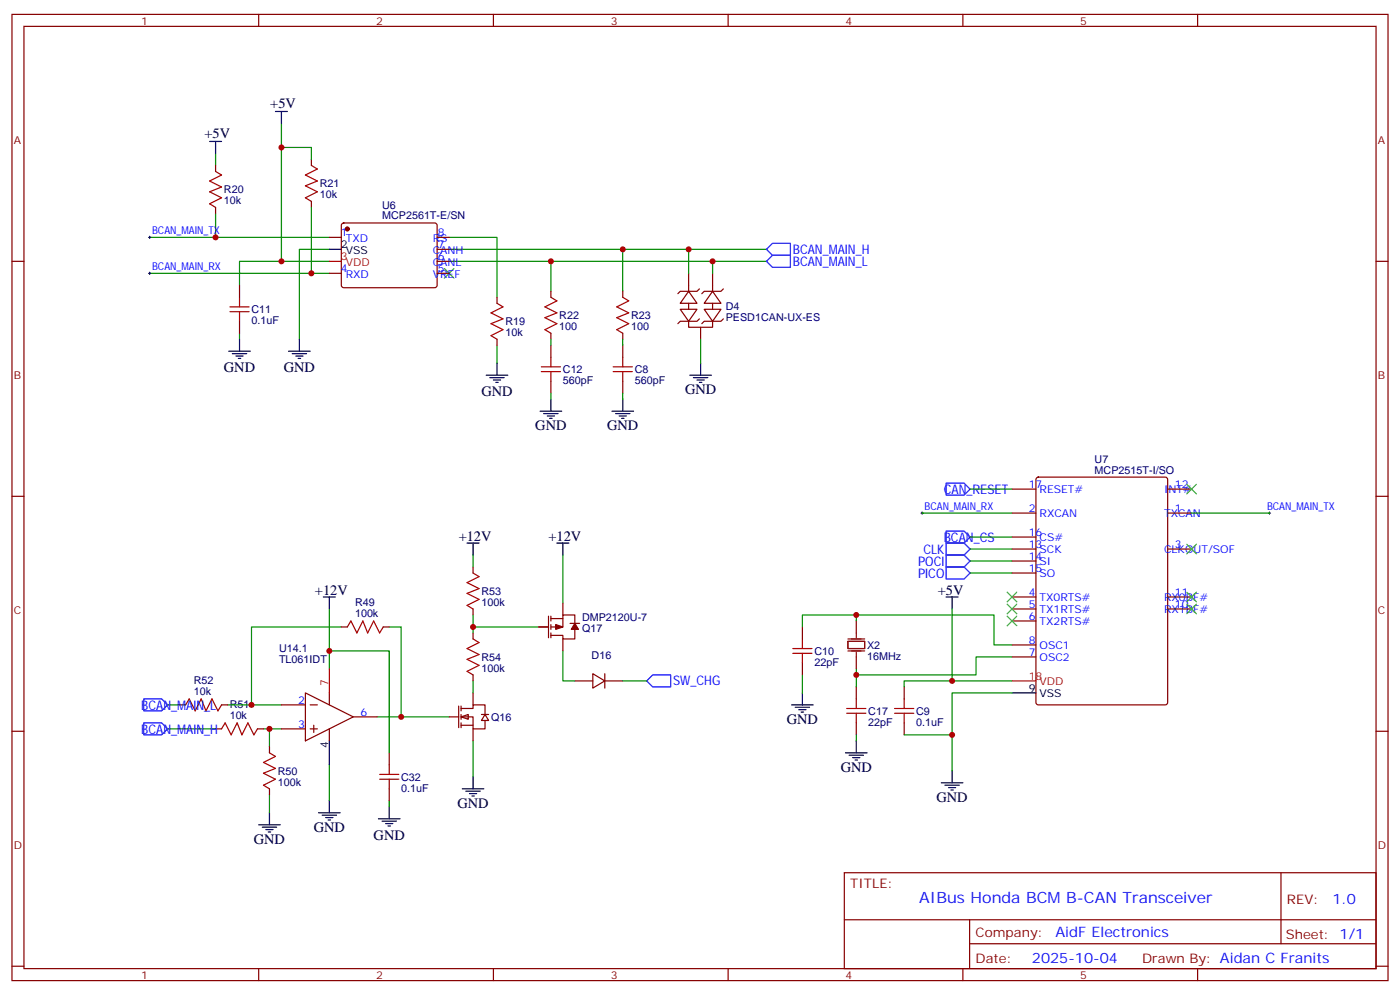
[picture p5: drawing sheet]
<svg xmlns="http://www.w3.org/2000/svg" width="412mm" height="293mm" viewBox="0 0 412 293" stroke-linecap="round" stroke-linejoin="round" font-family="sans-serif">
<g fill="none" stroke="#870000" stroke-width=".35">
<path d="M3.5 4.2h405.4v284.4h-405.4zM7.1 7.8h398.2v277.2h-398.2zM76.2 4.2v3.6M145.3 4.2v3.6M214.5 4.2v3.6M283.6 4.2v3.6M352.8 4.2v3.6M63.5 48.7v1.7M91.7 46.9v1.8M91.7 59.3v1.7M3.5 76.9h3.6M63.5 61v1.8"/>
<path d="M97 69.8h3.5M100.8 65.8l.4-.2 27.1 .1 .5 .6-.1 17.9-.6 .5-27.1-.1-.5-.6v-17.7zM128.8 76.9h3.5M128.8 69.8h3.5M128.8 73.4h3.5M405.3 76.9h3.6M70.6 84v3.5M70.6 94.5v3.6M97 80.4h3.5M128.8 80.4h3.5M146.4 87.5v1.8M146.4 99.8v1.8"/>
<path d="M162.3 85.7v1.8M162.3 98.1v1.7M183.4 85.7v1.8M183.4 98.1v1.7M200.4 91h4.9l-2.5 3.5zM202.8 85.7l2.5 3.6h-4.9zM202.8 94.5v1.8h7.1v-1.8M202.8 80.4v5.3M202.8 89.3v1.7M206 93.8l-.7 .7h-4.9l-.7 .7M206 85l-.7 .7h-4.9l-.7 .7M206.4 96.3v3.5"/>
<path d="M207.4 91h5l-2.5 3.5zM209.9 85.7l2.5 3.6h-5zM209.9 80.4v5.3M209.9 89.3v1.7M213.1 85l-.7 .7h-5l-.7 .7M213.1 93.8l-.7 .7h-5l-.7 .7M162.3 101.6v3.5M162.3 112.2v3.5M183.4 101.6v3.5M183.4 112.2v3.5M3.5 146.1h3.6M298.1 151h7.1"/>
<path d="M298.1 143.9h7.1M298.1 158h7.1M305.4 140.6l.5-.2h37.4l.6 .4 .1 65.9-.5 .7h-37.6l-.7-.4v-65.9zM344 151h7M344 143.9h7M405.3 146.1h3.6M165.8 177.4v3.6M298.1 161.6h7.1M298.1 175.7h7.1M298.1 179.2h7.1M298.1 165.1h7.1M298.1 168.6h7.1"/>
<path d="M344 161.6h7M344 175.7h7M344 179.2h7M158.7 184.5h2.9M161.6 181.3v6.4M162.3 181.3v1.4M162.3 183.8v1.4M162.3 186.3v1.4M162.3 182h3.5M165.8 188v3.6M167.9 183.4h2.8M169.3 183.4v-2.4h-3.5v3.5h-3.5"/>
<path d="M169.3 185.2v2.8h-3.5v-1h-3.5M174.6 198.3l3.6 2.1-3.6 2.1zM178.2 198.3v4.2M236.4 184.5v3.5M236.4 195.1v3.5M252.2 182.7v3.6M252.2 193.3v3.5M298.1 182.7h7.1M298.1 193.3h7.1M298.1 189.8h7.1M3.5 215.2h3.6M169.3 200.4h5.3"/>
<path d="M178.2 200.4h5.2M252.2 202.1v3.6M252.2 212.7v3.6M266.3 202.1v3.6M266.3 212.7v3.6M405.3 215.2h3.6M248.7 256.8h156.6v28.2h-156.6zM377.3 256.8v20.9M248.7 270.7h156.5M285.6 277.7h119.6M285.6 270.7v14.1M3.5 284.3h3.6"/>
<path d="M76.2 285v3.6M145.3 285v3.6M214.5 285v3.6M283.6 285v3.6M352.8 285v3.6M405.3 284.3h3.6"/>
</g>
<g fill="none" stroke="#008700" stroke-width=".35">
<path d="M82.9 36.3v40.6h14.1M63.5 45.2v3.5M82.9 43.4h8.8v3.5M44.1 69.8h52.9M63.5 62.8v7M82.9 76.9h-12.3v7.1M91.7 61v19.4M97 73.4h-8.8v26.4M132.3 69.8h14.1v17.7M132.3 76.9h93.5M132.3 73.4h93.5M162.3 76.9v8.8"/>
<path d="M183.4 73.4v12.3M202.8 73.4v7M209.9 76.9v3.5M44.1 80.4h52.9M70.6 98.1v1.7M162.3 99.8v1.8M183.4 99.8v1.8M206.4 99.8v7.1M146.4 101.6v5.3M162.3 115.7v1.8M183.4 115.7v1.8M271.6 151h26.5"/>
<path d="M285.8 143.9h12.3M285.8 158h12.3M351 151h22.9M139.3 163.3v3.6M165.8 163.3v14.1M280.5 179.2v21.2h17.6M285.8 168.6h12.3M285.8 165.1h12.3M285.8 161.6h12.3M139.3 184.5h19.4M139.3 181v5.3M165.8 191.6v8.8h3.5"/>
<path d="M236.4 198.6v5.3M252.2 182.7v-1.7h40.6v8.8h5.3M252.2 181h-15.8v3.5M252.2 196.8v1.8M298.1 193.3h-10.6v5.3h-35.3v3.5M118.2 211h14.1M139.3 200.4v3.5M139.3 218v10.6M252.2 216.3v1.7M266.3 216.3h14.2M280.5 200.4h-14.2v1.7M298.1 203.9h-17.6v22.9"/>
</g>
<g fill="none" stroke="#000" stroke-width=".35">
<path d="M81.1 32.8h3.6M82.9 32.8v3.5M61.7 41.6h3.6M63.5 41.6v3.6M97 73.4h3.5M70.6 99.8v3.6M88.2 99.8v3.6M67.4 103.4h6.3M68.4 104.1h4.3M69.5 104.8h2.1M70.2 105.5h.7M85 103.4h6.4"/>
<path d="M86.1 104.1h4.2M87.1 104.8h2.2M87.8 105.5h.7M143.2 110.4h6.4M144.3 111.1h4.2M145.3 111.8h2.2M146 112.5h.8M146.4 106.9v3.5M162.3 117.5v3.5M183.4 117.5v3.5M203.2 110.4h6.3M204.3 111.1h4.2"/>
<path d="M205.3 111.8h2.1M206 112.5h.7M206.4 106.9v3.5M159.1 121h6.4M160.2 121.7h4.2M161.2 122.4h2.1M161.9 123.1h.7M180.3 121h6.3M181.3 121.7h4.3M182.4 122.4h2.1M183.1 123.1h.7M137.6 159.8h3.5"/>
<path d="M139.3 159.8v3.5M164 159.8h3.6M165.8 159.8v3.5M278.7 175.7h3.5M280.5 175.7v3.5M233.2 207.4h6.3M234.2 208.1h4.3M235.3 208.8h2.1M236 209.6h.7M236.4 203.9v3.5M252.2 218v3.5M298.1 203.9h7.1"/>
<path d="M136.2 232.1h6.3M137.2 232.8h4.3M138.3 233.5h2.1M139 234.2h.7M139.3 228.6v3.5M249.1 221.5h6.3M250.1 222.2h4.3M251.2 223h2.1M251.9 223.7h.7M277.3 230.4h6.3M278.3 231.1h4.3M279.4 231.8h2.1"/>
<path d="M280.1 232.5h.7M280.5 226.8v3.6"/>
</g>
<g fill="none" stroke="#a10000" stroke-width=".35">
<path d="M63.5 50.4l1.8 1.1-3.6 1.8 3.6 1.7-3.6 1.4 3.6 1.8-3.6 1.8 1.8 1M91.7 48.7l1.8 1-3.5 1.8 3.5 1.8-3.5 1.4 3.5 1.7-3.5 1.8 1.7 1.1M67.7 91.7h5.7M67.7 90.3h5.7M70.6 87.5v2.8M70.6 91.7v2.8M146.4 89.3l1.8 1-3.6 1.8 3.6 1.7-3.6 1.4 3.6 1.8-3.6 1.8 1.8 1M162.3 87.5l1.7 1-3.5 1.8 3.5 1.8-3.5 1.4 3.5 1.7-3.5 1.8 1.8 1.1M183.4 87.5l1.8 1-3.5 1.8 3.5 1.8-3.5 1.4 3.5 1.7-3.5 1.8 1.7 1.1M159.5 109.4h5.6M159.5 108h5.6M162.3 105.1v2.9"/>
<path d="M162.3 109.4v2.8M180.6 109.4h5.7M180.6 108h5.7M183.4 105.1v2.9M183.4 109.4v2.8M233.5 192.3h5.7M233.5 190.9h5.7M236.4 188v2.9M236.4 192.3v2.8M249.4 209.9h5.7M249.4 208.5h5.7M252.2 205.7v2.8"/>
<path d="M252.2 209.9v2.8M263.5 209.9h5.7M263.5 208.5h5.7M266.3 205.7v2.8M266.3 209.9v2.8"/>
</g>
<path d="M225.8 76.9l1.7-1.8h5.3v3.6h-5.3zM225.8 73.4l1.7-1.8h5.3v3.5h-5.3zM278.7 142.2h5.3l1.8 1.7-1.8 1.8h-5.3zM278.7 159.8h5.3l1.8 1.8-1.8 1.7h-5.3zM278.7 156.3h5.3l1.8 1.7-1.8 1.8h-5.3zM278.7 163.3h5.3l1.8 1.8-1.8 1.8h-5.3zM278.7 166.9h5.3l1.8 1.7-1.8 1.8h-5.3z" fill="none" stroke="#00f" stroke-width=".35"/>
<g fill="none" stroke="#3c3" stroke-width=".35">
<path d="M130.9 79l2.8 2.8M133.7 79l-2.8 2.8M349.6 142.5l2.8 2.8M352.4 142.5l-2.8 2.8M296.7 177.8l2.8 2.8M296.7 174.3l2.8 2.8M299.5 177.8l-2.8 2.8M299.5 174.3l-2.8 2.8M349.6 160.2l2.8 2.8M349.6 174.3l2.8 2.8M349.6 177.8l2.8 2.8M352.4 160.2l-2.8 2.8"/>
<path d="M352.4 174.3l-2.8 2.8M352.4 177.8l-2.8 2.8M296.7 181.3l2.8 2.8M299.5 181.3l-2.8 2.8"/>
</g>
<g fill="#870000" stroke="#870000" stroke-width=".35">
<path d="M169.3 183.4l1.1 1.8h-2.1z"/>
<path d="M163.7 183.8l2.1 .7-2.1 .7z"/>
<circle cx="102.3" cy="67.4" r=".53"/>
</g>
<path d="M97 76.9h3.5M298.1 200.4h7.1" fill="none" stroke="#f00" stroke-width=".35"/>
<path d="M43.7 69.8h.7M44.1 69.5v.7M43.7 80.4h.7M44.1 80.1v.7M271.3 151h.7M271.6 150.6v.7M373.6 151h.7M373.9 150.6v.7" fill="none" stroke="#000" stroke-width=".29"/>
<path d="M249.8 188.7h4.9v2.2h-4.9zM249.8 191.6h4.9M249.8 188h4.9M252.2 186.3v1.4M252.2 191.9v1.4" fill="none" stroke="#870012" stroke-width=".35"/>
<path d="M135.8 211l2.1-.7v1.4z" fill="#fff" stroke="#870000" stroke-width=".35"/>
<g fill="none" stroke="#870000" stroke-width=".35">
<path d="M139.3 166.9v1.7M139.3 179.2v1.8M100.5 184.5h1.8M112.9 184.5h1.8M139.3 186.3v1.7M139.3 198.6v1.8M52.9 207.4h1.8M63.5 214.5h1.8M65.3 207.4h1.7M75.8 214.5h1.8M79.4 219.8v1.7M82.9 214.5h7.1"/>
<path d="M82.9 207.4h7.1M90 203.9l14.1 7.1-14.1 7zM91.4 214.5h2.1M91.4 207.4h2.1M92.4 213.4v2.1M97 203.9v3.5M97 214.5v3.5M104.1 211h7M132.3 211h2.8M135.1 207.8v6.3M135.8 208.5h3.5v-1.1h3.6v2.9M135.8 211h3.5v3.5h3.6v-2.5"/>
<path d="M135.8 213.4h3.5M135.8 207.8v1.4M135.8 210.3v1.4M135.8 212.7v1.4M139.3 203.9v3.5M139.3 214.5v3.5M141.8 210.3h2.1M142.9 210.3l1 1.7h-2.1zM79.4 232.1v1.8M114.7 221.5v3.6M114.7 232.1v3.6"/>
</g>
<g fill="none" stroke="#008700" stroke-width=".35">
<path d="M97 179.2v17.6M97 191.6h17.7v29.9M100.5 184.5h-26.4v22.9M114.7 184.5h3.5v26.5h-7.1M49.4 214.5h14.1M49.4 207.4h3.5M67 207.4h15.9M77.6 214.5h5.3M79.4 214.5v5.3M183.4 200.4h7.1M79.4 233.9v5.3M97 225.1v10.6"/>
<path d="M114.7 235.7v1.7"/>
</g>
<g fill="none" stroke="#000" stroke-width=".35">
<path d="M95.2 175.7h3.6M97 175.7v3.5M97 218v7.1M79.4 239.2v3.5M93.8 239.2h6.4M94.9 239.9h4.2M97 235.7v3.5M114.7 237.4v3.5M76.2 242.7h6.3M77.3 243.4h4.2M78.3 244.1h2.1M79 244.8h.7"/>
<path d="M96 240.6h2.1M96.7 241.3h.7M111.5 240.9h6.3M112.5 241.7h4.3M113.6 242.4h2.1M114.3 243.1h.7"/>
</g>
<path d="M139.3 168.6l1.8 1.1-3.5 1.7 3.5 1.8-3.5 1.4 3.5 1.8-3.5 1.8 1.7 1M102.3 184.5l1.1-1.8 1.7 3.6 1.8-3.6 1.4 3.6 1.8-3.6 1.7 3.6 1.1-1.8M139.3 188l1.8 1.1-3.5 1.8 3.5 1.7-3.5 1.4 3.5 1.8-3.5 1.8 1.7 1M54.7 207.4l1-1.7 1.8 3.5 1.8-3.5 1.4 3.5 1.7-3.5 1.8 3.5 1.1-1.8M65.3 214.5l1-1.8 1.8 3.6 1.7-3.6 1.5 3.6 1.7-3.6 1.8 3.6 1-1.8M79.4 221.5l1.7 1.1-3.5 1.8 3.5 1.7-3.5 1.4 3.5 1.8-3.5 1.8 1.8 1M111.8 229.3h5.7M111.8 227.9h5.7M114.7 225.1v2.8M114.7 229.3v2.8" fill="none" stroke="#a10000" stroke-width=".35"/>
<path d="M97 196.8v7.1" fill="none" stroke="#f00" stroke-width=".35"/>
<path d="M42.3 205.7h5.3l1.8 1.7-1.8 1.8h-5.3zM42.3 212.7h5.3l1.8 1.8-1.8 1.8h-5.3zM190.5 200.4l1.8-1.8h5.3v3.5h-5.3z" fill="none" stroke="#00f" stroke-width=".35"/>
<g fill="#c00">
<circle cx="82.9" cy="76.9" r=".88"/>
<circle cx="63.5" cy="69.8" r=".88"/>
<circle cx="91.7" cy="80.4" r=".88"/>
<circle cx="82.9" cy="43.4" r=".88"/>
<circle cx="162.3" cy="76.9" r=".88"/>
<circle cx="183.4" cy="73.4" r=".88"/>
<circle cx="202.8" cy="73.4" r=".88"/>
<circle cx="209.9" cy="76.9" r=".88"/>
<circle cx="252.2" cy="198.6" r=".88"/>
<circle cx="280.5" cy="216.3" r=".88"/>
<circle cx="280.5" cy="200.4" r=".88"/>
<circle cx="252.2" cy="181" r=".88"/>
<circle cx="139.3" cy="184.5" r=".88"/>
<circle cx="118.2" cy="211" r=".88"/>
<circle cx="79.4" cy="214.5" r=".88"/>
<circle cx="74.1" cy="207.4" r=".88"/>
<circle cx="97" cy="191.6" r=".88"/>
</g>
<text font-size="4.6" fill="#00f" x="270.8" y="265.8">AIBus Honda BCM B-CAN Transceiver</text>
<g font-size="4.2">
<text x="79.6" y="31.7">+5V</text>
<text x="60.2" y="40.5">+5V</text>
<text x="66" y="109.5">GND</text>
<text x="83.6" y="109.5">GND</text>
<text x="141.8" y="116.6">GND</text>
<text x="201.8" y="116.1">GND</text>
<text x="157.7" y="126.6">GND</text>
<text x="178.9" y="126.6">GND</text>
<text x="135.1" y="159.1">+12V</text>
<text x="161.6" y="159.1">+12V</text>
<text x="92.8" y="175">+12V</text>
<text x="276.2" y="175">+5V</text>
<text x="231.8" y="213.1">GND</text>
<text x="247.6" y="227.2">GND</text>
<text x="134.8" y="237.8">GND</text>
<text x="275.9" y="236">GND</text>
<text x="92.4" y="244.8">GND</text>
<text x="74.8" y="248.4">GND</text>
<text x="110.1" y="247.1">GND</text>
</g>
<g font-size="4.2" fill="#00f">
<text x="392.5" y="266.1">1.0</text>
<text x="310.9" y="275.6">AidF Electronics</text>
<text x="304" y="283.4">2025-10-04</text>
</g>
<g font-size="3.9" fill="#00f">
<text x="233.5" y="74.7">BCAN_MAIN_H</text>
<text x="233.5" y="78.2">BCAN_MAIN_L</text>
<text x="278" y="145.3">CAN_RESET</text>
<text x="278" y="159.4">BCAN_CS</text>
<text x="270.4" y="166.6">POCI</text>
<text x="272" y="163.1">CLK</text>
<text x="270.4" y="170.1">PICO</text>
<text x="198.3" y="201.7">SW_CHG</text>
<text x="41.6" y="208.8">BCAN_MAIN_L</text>
<text x="41.6" y="215.9">BCAN_MAIN_H</text>
</g>
<g font-size="3.9" fill="#800">
<text x="250.5" y="261.4">TITLE:</text>
<text x="379.1" y="266.1">REV:</text>
<text x="287.4" y="275.6">Company:</text>
<text x="378.7" y="276.2">Sheet: 1/1</text>
<text x="287.4" y="283.3">Date:</text>
<text x="336.4" y="283.4">Drawn By: Aidan C Franits</text>
</g>
<g font-size="3.2" fill="#800">
<text x="41.6" y="7.2">1</text>
<text x="110.8" y="7.2">2</text>
<text x="179.9" y="7.2">3</text>
<text x="249.1" y="7.2">4</text>
<text x="318.2" y="7.2">5</text>
<text x="4.1" y="42.3">A</text>
<text x="405.9" y="42.3">A</text>
<text x="4.1" y="111.5">B</text>
<text x="405.9" y="111.5">B</text>
<text x="4.1" y="180.6">C</text>
<text x="405.9" y="180.6">C</text>
<text x="4.1" y="249.8">D</text>
<text x="405.9" y="249.8">D</text>
<text x="41.6" y="288">1</text>
<text x="110.8" y="288">2</text>
<text x="179.9" y="288">3</text>
<text x="249.1" y="288">4</text>
<text x="318.2" y="288">5</text>
</g>
<g font-size="3.2" fill="#000080">
<text x="66" y="56.9">R20</text>
<text x="94.2" y="58.3">10k</text>
<text x="94.2" y="55.1">R21</text>
<text x="66" y="60.1">10k</text>
<text x="112.5" y="64.6">MCP2561T-E/SN</text>
<text x="112.5" y="61.4">U6</text>
<text x="74.1" y="95.4">0.1uF</text>
<text x="74.1" y="92.1">C11</text>
<text x="148.9" y="95.7">R19</text>
<text x="164.8" y="93.9">R22</text>
<text x="185.9" y="93.9">R23</text>
<text x="213.8" y="94.5">PESD1CAN-UX-ES</text>
<text x="213.8" y="91.4">D4</text>
<text x="148.9" y="98.9">10k</text>
<text x="164.7" y="97.1">100</text>
<text x="185.9" y="97.1">100</text>
<text x="165.8" y="113">560pF</text>
<text x="165.8" y="109.8">C12</text>
<text x="187" y="113">560pF</text>
<text x="187" y="109.8">C8</text>
<text x="322.4" y="136.2">U7</text>
<text x="322.4" y="139.3">MCP2515T-I/SO</text>
<text x="104.6" y="178.4">R49</text>
<text x="141.8" y="178.3">100k</text>
<text x="141.8" y="175.1">R53</text>
<text x="104.6" y="181.7">100k</text>
<text x="171.4" y="182.6">DMP2120U-7</text>
<text x="171.4" y="185.9">Q17</text>
<text x="82.2" y="191.9">U14.1</text>
<text x="255.4" y="190.9">X2</text>
<text x="82.2" y="195.1">TL061IDT</text>
<text x="141.8" y="197.7">100k</text>
<text x="141.8" y="194.5">R54</text>
<text x="174.3" y="194">D16</text>
<text x="239.9" y="195.9">22pF</text>
<text x="239.9" y="192.7">C10</text>
<text x="255.4" y="194.2">16MHz</text>
<text x="57.1" y="201.4">R52</text>
<text x="57.1" y="204.6">10k</text>
<text x="67.7" y="208.4">R51</text>
<text x="67.7" y="211.7">10k</text>
<text x="144.6" y="212.2">Q16</text>
<text x="255.8" y="213.6">22pF</text>
<text x="255.8" y="210.3">C17</text>
<text x="269.9" y="213.6">0.1uF</text>
<text x="269.9" y="210.3">C9</text>
<text x="81.8" y="228">R50</text>
<text x="81.8" y="231.2">100k</text>
<text x="118.2" y="233">0.1uF</text>
<text x="118.2" y="229.7">C32</text>
</g>
<g font-size="3.2" fill="#00f">
<text x="44.8" y="69">BCAN_MAIN_TX</text>
<text x="100.4" y="69.5">1</text>
<text x="101.8" y="71.3">TXD</text>
<text x="127.5" y="71.3">RS</text>
<text x="128.9" y="69.5">8</text>
<text x="127.5" y="74.8">CANH</text>
<text x="128.9" y="76.6">6</text>
<text x="128.9" y="73">7</text>
<text x="44.8" y="79.6">BCAN_MAIN_RX</text>
<text x="100.4" y="80.1">4</text>
<text x="101.8" y="81.8">RXD</text>
<text x="127.5" y="81.8">VREF</text>
<text x="127.5" y="78.3">CANL</text>
<text x="128.9" y="80.1">5</text>
<text x="303" y="143.6">17</text>
<text x="346.1" y="143.6">12</text>
<text x="306.2" y="145">RESET#</text>
<text x="342.9" y="145">INT#</text>
<text x="272.3" y="150.1">BCAN_MAIN_RX</text>
<text x="303" y="150.6">2</text>
<text x="306.2" y="152">RXCAN</text>
<text x="342.9" y="152">TXCAN</text>
<text x="346.1" y="150.6">1</text>
<text x="373.2" y="150.1">BCAN_MAIN_TX</text>
<text x="303" y="161.2">13</text>
<text x="303" y="157.7">16</text>
<text x="306.2" y="159.1">CS#</text>
<text x="346.1" y="161.2">3</text>
<text x="303" y="164.7">14</text>
<text x="306.2" y="162.6">SCK</text>
<text x="306.2" y="166.2">SI</text>
<text x="342.9" y="162.6">CLKOUT/SOF</text>
<text x="303" y="168.3">15</text>
<text x="306.2" y="169.7">SO</text>
<text x="303" y="175.3">4</text>
<text x="303" y="178.9">5</text>
<text x="306.2" y="176.7">TX0RTS#</text>
<text x="342.9" y="176.7">RX0BF#</text>
<text x="346.1" y="178.9">10</text>
<text x="346.1" y="175.3">11</text>
<text x="303" y="182.4">6</text>
<text x="306.2" y="180.3">TX1RTS#</text>
<text x="306.2" y="183.8">TX2RTS#</text>
<text x="342.9" y="180.3">RX1BF#</text>
<text x="303" y="189.4">8</text>
<text x="306.2" y="190.9">OSC1</text>
<text x="303" y="193">7</text>
<text x="306.2" y="194.4">OSC2</text>
<text x="87.8" y="207.1">2</text>
<text x="87.8" y="214.1">3</text>
<text x="106.2" y="210.6">6</text>
</g>
<g font-size="3.2">
<text x="100.4" y="73">2</text>
<text x="101.8" y="74.8">VSS</text>
<text x="303" y="203.6">9</text>
<text x="306.2" y="205">VSS</text>
<text x="96.7" y="220.1" transform="rotate(-90 96.7 220.1)">4</text>
</g>
<g font-size="3.2" fill="#f00">
<text x="100.4" y="76.6">3</text>
<text x="101.8" y="78.3">VDD</text>
<text x="96.7" y="201.8" transform="rotate(-90 96.7 201.8)">7</text>
<text x="303" y="200">18</text>
<text x="306.2" y="201.4">VDD</text>
</g>
</svg>
